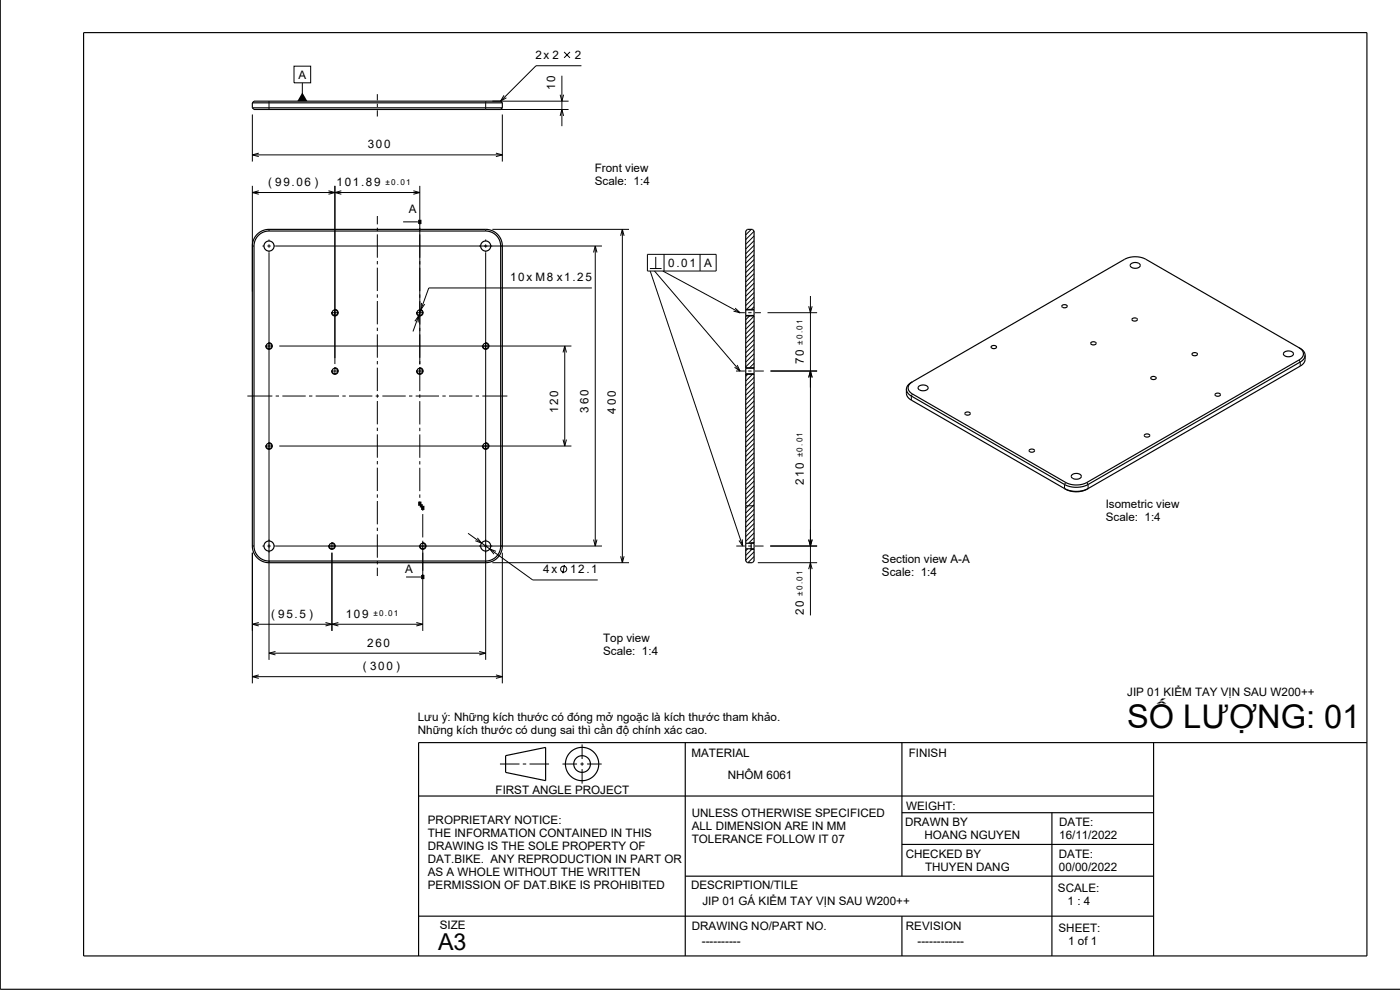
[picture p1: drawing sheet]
<svg xmlns="http://www.w3.org/2000/svg" width="420mm" height="297mm" viewBox="0 0 420 297" stroke-linecap="round" stroke-linejoin="round" font-family="sans-serif">
<g fill="none" stroke="#000" stroke-width=".3">
<path d="M88.2 19.8h5v5h-5zM169.2 15.6l1.8 1.8M171 15.6l-1.8 1.8M174.4 19.7h-13.6l-10.6 10.6M75.7 34.3v14.2M80.7 30.3v2.5M90.7 24.8v5.5M113.2 28.2v1.9M113.2 31.1v1M113.2 33.1v1.9M145.7 30.3v2.5M147.7 32.8h22.9"/>
<path d="M147.7 30.3h22.9M150.7 34.3v14.2M151.2 28.6l-1 1.7 1.7-1M168 28.4l.6 1.9 .5-1.9M168 34.8l.6-2 .5 2M168.6 22.7v15.1M75.7 55.8v31.6M75.7 46.5h75M75.7 57.8h50.2M77.6 45.9l-1.9 .6 1.9 .5M77.6 57.2l-1.9 .6 1.9 .5M98.5 57.2l2 .6-2 .5"/>
<path d="M100.5 55.8v53.4M102.4 57.2l-1.9 .6 1.9 .5M124 57.2l1.9 .6-1.9 .5M125.9 55.8v53.5M148.8 45.9l1.9 .6-1.9 .5M75.7 73.8h.5M78.7 73.8h.5M80.2 73.8h1M80.7 68.8v.5M80.7 71.8v.5M80.7 73.3v1M80.7 75.3v122.7"/>
<path d="M82.2 73.8h98.4M113.2 64.8v2.5M113.2 68.3v1M113.2 70.3v7M113.2 78.3v1M120.9 66.6h4.3M145.7 68.8v.5M145.7 71.8v.5M145.7 73.3v1M145.7 75.3v122.7M147.7 68.8h41M178.1 75.7l.5-1.9 .5 1.9"/>
<path d="M178.6 73.8v90M186.2 70.7l.5-1.9 .5 1.9M186.7 68.8v100M194.2 76.3h20.6v5h-20.6zM196.7 77.1v3.5M199.2 76.3v5M210 76.3v5M225.4 68.8l-1.7 1.7M226.2 79.3l-2.5 2.5M226.2 77.9l-2.5 2.5M226.2 76.5l-2.5 2.5M226.2 75l-2.5 2.5"/>
<path d="M226.2 73.6l-2.5 2.5M226.2 72.2l-2.5 2.5M226.2 70.8l-2.5 2.5M226.2 69.4l-2.5 2.5M99.4 93.8h2.1M100.3 92.8a1 1 0 0 1 1.2 .9 1 1 0 0 1-1.1 1.1 1 1 0 0 1-.9-1.2M113.2 80.3v7M113.2 88.3v1M113.2 90.3v7M113.2 98.3v1M124.5 96.4l1.1-1.7-.2 2M124.9 93.8h2.1"/>
<path d="M125.8 92.8a1 1 0 0 1 1.1 .9 1 1 0 0 1-1 1.1 1 1 0 0 1-.9-1.2M126.5 90.9l-.2 2 1.1-1.7M177.6 86.4h-49l-4.7 13M195 80.6h3.5M195.1 81.3l27.7 82.5M196.4 81.3l25.6 30M198.9 81.3l23.1 12.5M220.5 92.4l1.5 1.4-1.9-.5M221.7 93.8h1.8M223.7 94.8h2.5l-2.5 2.5M223.7 92.8h2.5M224.5 93.8h1"/>
<path d="M225 94.6l-1.3 1.3M226.2 92l-.9 1M226.2 90.6l-2.4 2.4M226.2 89.2l-2.5 2.5M226.2 87.8l-2.5 2.5M226.2 86.4l-2.5 2.5M226.2 84.9l-2.5 2.5M226.2 83.5l-2.5 2.5M226.2 82.1l-2.5 2.5M226.2 80.7l-2.5 2.5M226.2 99.1l-2.5 2.5M226.2 97.7l-2.5 2.5"/>
<path d="M226.2 96.3l-2.5 2.5M226.5 93.8h1.8M230.3 93.8h14.8M242.6 91.9l.5 1.9 .5-1.9M243.1 88.8v95.8M74.2 118.8h7.5M79.6 103.8h2.2M80.5 102.8a1 1 0 0 1 1.2 1 1 1 0 0 1-1.1 1 1 1 0 0 1-.9-1.2M82.7 118.8h1M83.8 103.8h87.6M84.7 118.8h7M92.7 118.8h1"/>
<path d="M94.7 118.8h7M99.4 111.3h2.1M100.3 110.3a1 1 0 0 1 1.2 1 1 1 0 0 1-1.1 1 1 1 0 0 1-.9-1.2M100.5 110.2v2.2M102.7 118.8h1M104.7 118.8h7M112.7 118.8h1M113.2 100.3v7M113.2 108.3v1M113.2 110.3v7M113.2 118.3v1M114.7 118.8h7"/>
<path d="M122.7 118.8h1M124.7 118.8h7M124.9 111.3h2.1M125.8 110.3a1 1 0 0 1 1.1 1 1 1 0 0 1-1 1 1 1 0 0 1-.9-1.2M125.9 110.2v7.1M125.9 118.3v1M132.7 118.8h1M134.7 118.8h7M142.7 118.8h1M144.7 118.8h7.5M145.5 102.8a1 1 0 0 1 1.2 1 1 1 0 0 1-1.1 1 1 1 0 0 1-.9-1.2M168.9 105.7l.5-1.9 .5 1.9"/>
<path d="M169.4 103.8v30M220.8 111.3h2.7M221.1 109.5l.9 1.8-1.6-1.1M223.7 110.3h2.5M223.7 112.3h2.5M224.5 111.3h1M224.5 112.1l-.8 .8M225.9 112.1l-2.2 2.2M226.2 110.4l-.1 .1M226.2 109l-1.5 1.5M226.2 107.6l-2.5 2.5M226.2 106.2l-2.5 2.5"/>
<path d="M226.2 104.7l-2.5 2.5M226.2 103.3l-2.5 2.5M226.2 101.9l-2.5 2.5M226.2 100.5l-2.5 2.5M226.2 118.9l-2.5 2.5M226.2 117.5l-2.5 2.5M226.2 116.1l-2.5 2.5M226.2 114.6l-2.5 2.5M226.2 113.2l-2.5 2.5M226.5 111.3h2.6M231.1 111.3h14M242.6 113.2l.5-1.9 .5 1.9"/>
<path d="M273.8 118.2l-.4 .6v1.2M389.7 108l.4 .6v1.2M79.6 133.8h2.2M80.5 132.8a1 1 0 0 1 1.2 1 1 1 0 0 1-1.1 1 1 1 0 0 1-.9-1.2M83.8 133.8h87.6M113.2 120.3v7M113.2 128.3v1M113.2 130.3v7M113.2 138.3v1M125.9 120.3v7M125.9 128.3v1M125.9 130.3v7"/>
<path d="M125.9 138.3v1M145.5 132.8a1 1 0 0 1 1.2 1 1 1 0 0 1-1.1 1 1 1 0 0 1-.9-1.2M168.9 131.9l.5 1.9 .5-1.9M226.2 138.7l-2.5 2.5M226.2 137.3l-2.5 2.5M226.2 135.9l-2.5 2.4M226.2 134.4l-2.5 2.5M226.2 133l-2.5 2.5M226.2 131.6l-2.5 2.5M226.2 130.2l-2.5 2.5M226.2 128.8l-2.5 2.5M226.2 127.4l-2.5 2.5"/>
<path d="M226.2 126l-2.5 2.4M226.2 124.5l-2.5 2.5M226.2 123.1l-2.5 2.5M226.2 121.7l-2.5 2.5M226.2 120.3l-2.5 2.5M113.2 140.3v7M113.2 148.3v1M113.2 150.3v7M113.2 158.3v1M125.9 140.3v7M125.9 148.3v1M125.9 150.3v.2"/>
<path d="M126.8 153v.2M126.8 154.2v7M140.4 160l19.4 14h19.5M223.7 151.7h2.5M226.2 151.4l-2.5 2.5M226.2 150l-2.5 2.5M226.2 148.6l-2.5 2.5M226.2 147.2l-2.5 2.5M226.2 145.8l-2.5 2.5M226.2 144.3l-2.5 2.5M226.2 142.9l-2.5 2.5M226.2 141.5l-2.5 2.5"/>
<path d="M226.2 140.1l-2.5 2.5M226.2 159.9l-2.5 2.5M226.2 158.5l-2.5 2.5M226.2 157.1l-2.5 2.5M226.2 155.6l-2.5 2.6M226.2 154.2l-2.5 2.5M226.2 152.8l-2.5 2.5M319.7 144.7l-.3 .6v1.3M326.1 144.7l.3 .6v1.3M75.7 165.8v39.2M75.7 163.8h.5M78.7 163.8h.5"/>
<path d="M80.2 163.8h1M82.2 163.8h98.4M99.4 162.8a1 1 0 0 1 1.2 1 1 1 0 0 1-1.1 1 1 1 0 0 1-.9-1.2M99.6 162.7v2.2M99.6 165.8v23.5M113.2 160.3v7M113.2 168.3v1M113.2 170.3v2.5M121.8 173.1h4.3M126.7 162.8a1 1 0 0 1 1.1 1 1 1 0 0 1-1 1 1 1 0 0 1-1-1.2M126.8 162.2v27.1M143.2 161.4l1.3 1.5-1.9-.7"/>
<path d="M147.7 168.8h41M148.8 165.4l-1.9-.7 1.3 1.5M150.7 165.8v39.2M169.4 169.5l-.5 2.5M178.1 161.9l.5 1.9 .5-1.9M186.2 166.9l.5 1.9 .5-1.9M220.9 163.8h2.6M222.7 161.8l.1 2-1.1-1.7M224.3 164.6l-.6 .6M224.5 163.8h1M225.1 164.6l1.1 .2M225.7 164.6l-2 2"/>
<path d="M226.2 162.7l-.2 .3M226.2 161.3l-1.6 1.7M226.2 167l-1.8 1.8M226.2 165.5l-2.5 2.5M226.2 162.8l-1.1 .2M226.5 163.8h2.6M227.3 168.8h17.8M231.1 163.8h14M242.6 170.7l.5-1.9 .5 1.9M242.6 161.9l.5 1.9 .5-1.9M75.7 187.3h51.1M77.6 186.8l-1.9 .5 1.9 .5"/>
<path d="M80.7 196h65M82.6 195.4l-1.9 .6 1.9 .5M97.6 186.8l2 .5-2 .5M101.5 186.8l-1.9 .5 1.9 .5M124.9 186.8l1.9 .5-1.9 .5M143.8 195.4l1.9 .6-1.9 .5M75.7 203h75M77.6 202.5l-1.9 .5 1.9 .5M148.8 202.5l1.9 .5-1.9 .5M150 229.2h5.9M156.9 229.2h1M158.9 229.2h5.8"/>
<path d="M168.7 229.2h4.4M174.1 229.2h1M174.6 223.3v4.4M174.6 228.7v1M174.6 230.7v4.4M176.1 229.2h4.4"/>
<circle cx="169.1" cy="170.7" r=".92"/>
</g>
<g fill="none" stroke="#000" stroke-width=".35">
<path d="M.1 0v296.8h419.9M25.1 9.8h385v277h-385zM75.7 32.3l.5 .5h74l.5-.5M75.7 30.8h75M75.7 32.3h75M75.7 30.8v1.5M75.7 30.8l.5-.5h74l.5 .5M150.7 30.8v1.5M77.1 70.3a5 5 0 0 1 3.6-1.5h65a5 5 0 0 1 5 5v90a5 5 0 0 1-5 5h-65a5 5 0 0 1-5-5v-90a5 5 0 0 1 1.4-3.5zM77.5 70.6l1.5-1 1.7-.3h65a4.5 4.5 0 0 1 4.5 4.5v90a4.5 4.5 0 0 1-4.5 4.5h-65a4.5 4.5 0 0 1-4.5-4.5v-90.1l.4-1.7zM223.7 69.3l.5-.5h1.5l.5 .5v99l-.5 .5h-1.5l-.5-.5zM339.3 79.2a1.68 1.68 0 0 1 2.8 .6 1.79 1.79 0 0 1-3-.2z"/>
<path d="M223.7 94.6h2.5M223.7 93h2.5M318.6 91.7a.9 .9 0 0 1 1.6 .3 .82 .82 0 0 1-.9 .4 .82 .82 0 0 1-.7-.7zM339.7 95.6a.81 .81 0 0 1 .9-.3 .81 .81 0 0 1 .6 .8 .9 .9 0 0 1-1.6-.4zM223.7 112.1h2.5M223.7 110.5h2.5M271.9 116.8v1.2a2.51 2.51 0 0 0 1.5 2l46.3 26.8a7 7 0 0 0 6.7-.2M273.8 114.5a2.75 2.75 0 0 0-1.9 2.3M275.6 115.9a1.82 1.82 0 0 1 2.8 .5 1.76 1.76 0 0 1-3 0zM297.4 103.9a.9 .9 0 0 1 1.5 .3 .82 .82 0 0 1-.9 .5 .82 .82 0 0 1-.6-.8zM327.3 102.7a.81 .81 0 0 1 .9-.2 .81 .81 0 0 1 .6 .7 .9 .9 0 0 1-1.6-.3zM345.3 113.1a.82 .82 0 0 1 .9-.2 .82 .82 0 0 1 .6 .7 .9 .9 0 0 1-1.6-.3z"/>
<path d="M357.7 106a.81 .81 0 0 1 .9-.3 .81 .81 0 0 1 .6 .8 .9 .9 0 0 1-1.6-.4zM364.6 118.2a.9 .9 0 0 1 1.5 .3 .82 .82 0 0 1-.9 .5 .82 .82 0 0 1-.6-.8zM385.2 105.7a1.67 1.67 0 0 1 2.8 .6 1.78 1.78 0 0 1-3-.2zM389.7 104.3a2.77 2.77 0 0 1 1.8 2.3M389.7 104.3a1.94 1.94 0 0 1 1.3 1.9 1.94 1.94 0 0 1-1.3 1.8l-63.6 36.7a7.1 7.1 0 0 1-6.4 0l-45.9-26.5a1.94 1.94 0 0 1-1.4-1.8 1.94 1.94 0 0 1 1.4-1.9M389.7 104.3l-45.9-26.5a7 7 0 0 0-6.4 0l-63.6 36.7M391.5 106.6a2.49 2.49 0 0 1-1.4 2l-63.7 36.7a7.8 7.8 0 0 1-7 0l-46-26.5a2.51 2.51 0 0 1-1.5-2M391.5 106.6v1.2a2.49 2.49 0 0 1-1.4 2l-63.7 36.8M289.5 123.9a.9 .9 0 0 1 1.6 .3 .82 .82 0 0 1-.9 .4 .82 .82 0 0 1-.7-.7zM308.8 135a.9 .9 0 0 1 1.5 .3 .82 .82 0 0 1-.9 .4 .82 .82 0 0 1-.6-.7zM343.4 130.4a.9 .9 0 0 1 1.5 .4 .82 .82 0 0 1-.9 .4 .82 .82 0 0 1-.6-.8zM319.4 146.6a7.8 7.8 0 0 0 7 0"/>
<path d="M321.6 142.5a1.82 1.82 0 0 1 2.8 .4 1.76 1.76 0 0 1-3 0zM223.7 164.6h2.5M223.7 163h2.5M225.3 162.8v2M125.6 238.8h220.5M151.7 226.7l12-2.5v10l-12-2.5zM205.6 222.8v64M270.6 222.8v40.1M346.1 222.8v64M410.1 222.8h-284.5v64M270.6 243.8h75.5M270.6 253.3h75.5"/>
<path d="M315.6 243.8v43M125.6 274.8h220.5M205.6 262.9h140.5M270.6 274.8v12"/>
<circle cx="80.7" cy="73.8" r="1.51"/>
<circle cx="145.7" cy="73.8" r="1.51"/>
<circle cx="100.5" cy="93.8" r=".83"/>
<circle cx="125.9" cy="93.8" r=".83"/>
<circle cx="80.7" cy="103.8" r=".83"/>
<circle cx="100.5" cy="111.3" r=".83"/>
<circle cx="125.9" cy="111.3" r=".83"/>
<circle cx="145.7" cy="103.8" r=".83"/>
<circle cx="80.7" cy="133.8" r=".83"/>
<circle cx="145.7" cy="133.8" r=".83"/>
<circle cx="80.7" cy="163.8" r="1.51"/>
<circle cx="99.6" cy="163.8" r=".83"/>
<circle cx="126.8" cy="163.8" r=".83"/>
<circle cx="145.7" cy="163.8" r="1.51"/>
<circle cx="174.6" cy="229.2" r="2.5"/>
<circle cx="174.6" cy="229.2" r="5"/>
</g>
<path d="M125.9 65.9v1.3M125.9 150.5v1.2h.9v1.3M126.8 172.5v1.2" fill="none" stroke="#000" stroke-width="1" stroke-linecap="butt"/>
<g fill="#000">
<path d="M90.7 27.7l1.5 2.6h-3z" fill-rule="evenodd"/>
<path d="M125.2 66.4l.7 .2-.7 .2z" fill-rule="evenodd"/>
<path d="M126.1 172.9l.7 .2-.7 .2z" fill-rule="evenodd"/>
</g>
<text font-size="9.8" x="338.2" y="218.3">SỐ LƯỢNG: 01</text>
<text font-size="7" x="131.4" y="284.9">A3</text>
<g font-size="3.5">
<text x="160.6" y="17.7">2x 2</text>
<text x="172.5" y="17.7">2</text>
<text x="89.5" y="23.6">A</text>
<text x="166.6" y="27.1" transform="rotate(-90 166.6 27.1)">10</text>
<text x="110.3" y="44.5">300</text>
<text x="178.5" y="51.7">Front view</text>
<text x="80.4" y="55.8">( 99.06 )</text>
<text x="101" y="55.8">101.89</text>
<text x="178.5" y="55.6">Scale: 1:4</text>
<text x="122.6" y="63.9">A</text>
<text x="200.5" y="80.1">0.01</text>
<text x="211.3" y="80.1">A</text>
<text x="153" y="84.4">10x M8 x1.25</text>
<text x="241.1" y="109.3" transform="rotate(-90 241.1 109.3)">70</text>
<text x="167.4" y="123.8" transform="rotate(-90 167.4 123.8)">120</text>
<text x="176.6" y="123.8" transform="rotate(-90 176.6 123.8)">360</text>
<text x="184.7" y="124.1" transform="rotate(-90 184.7 124.1)">400</text>
<text x="241.1" y="145.5" transform="rotate(-90 241.1 145.5)">210</text>
<text x="331.7" y="152.4">Isometric view</text>
<text x="331.7" y="156.4">Scale: 1:4</text>
<text x="121.6" y="171.9">A</text>
<text x="163" y="172">4x</text>
<text x="171" y="172">12.1</text>
<text x="264.6" y="168.8">Section view A-A</text>
<text x="264.6" y="172.7">Scale: 1:4</text>
<text x="81.3" y="185.3">( 95.5 )</text>
<text x="103.7" y="185.3">109</text>
<text x="241.1" y="184.6" transform="rotate(-90 241.1 184.6)">20</text>
<text x="110.2" y="194">260</text>
<text x="181" y="192.5">Top view</text>
<text x="181" y="196.4">Scale: 1:4</text>
<text x="108.9" y="201">( 300 )</text>
<text x="338.2" y="208.7">JIP 01 KIỂM TAY VỊN SAU W200++</text>
<text x="125.3" y="216.4">Lưu ý: Những kích thước có đóng mở ngoặc là kích thước tham khảo.</text>
<text x="125.3" y="220.3">Những kích thước có dung sai thì cần độ chính xác cao.</text>
<text x="207.5" y="227.2">MATERIAL</text>
<text x="272.6" y="227.1">FINISH</text>
<text x="218.3" y="233.7">NHÔM 6061</text>
<text x="148.7" y="238.2">FIRST ANGLE PROJECT</text>
<text x="207.5" y="245.1">UNLESS OTHERWISE SPECIFICED</text>
<text x="271.8" y="243">WEIGHT:</text>
<text x="128.4" y="247.3">PROPRIETARY NOTICE:</text>
<text x="128.4" y="251.2">THE INFORMATION CONTAINED IN THIS</text>
<text x="207.5" y="249">ALL DIMENSION ARE IN MM</text>
<text x="271.6" y="247.8">DRAWN BY</text>
<text x="277.4" y="251.7">HOANG NGUYEN</text>
<text x="317.8" y="247.7">DATE:</text>
<text x="317.8" y="251.7">16/11/2022</text>
<text x="128.4" y="255.1">DRAWING IS THE SOLE PROPERTY OF</text>
<text x="207.5" y="252.9">TOLERANCE FOLLOW IT 07</text>
<text x="271.7" y="257.4">CHECKED BY</text>
<text x="317.7" y="257.3">DATE:</text>
<text x="128.4" y="259">DAT.BIKE. ANY REPRODUCTION IN PART OR</text>
<text x="128.4" y="262.9">AS A WHOLE WITHOUT THE WRITTEN</text>
<text x="277.5" y="261.3">THUYEN DANG</text>
<text x="317.7" y="261.2">00/00/2022</text>
<text x="128.4" y="266.8">PERMISSION OF DAT.BIKE IS PROHIBITED</text>
<text x="207.3" y="266.7">DESCRIPTION/TILE</text>
<text x="317.4" y="267.6">SCALE:</text>
<text x="210.7" y="271.5">JIP 01 GÁ KIỂM TAY VỊN SAU W200++</text>
<text x="320.3" y="271.5">1 : 4</text>
<text x="132" y="278.6">SIZE</text>
<text x="207.6" y="278.9">DRAWING NO/PART NO.</text>
<text x="271.8" y="278.9">REVISION</text>
<text x="317.6" y="279.5">SHEET:</text>
<text x="210.6" y="283.6">----------</text>
<text x="275.3" y="283.6">------------</text>
<text x="320.5" y="283.4">1 of 1</text>
</g>
<g font-size="2.4">
<text x="115.7" y="55.4">±0.01</text>
<text x="240.8" y="103.4" transform="rotate(-90 240.8 103.4)">±0.01</text>
<text x="240.8" y="137.1" transform="rotate(-90 240.8 137.1)">±0.01</text>
<text x="240.8" y="178.7" transform="rotate(-90 240.8 178.7)">±0.01</text>
<text x="112" y="184.9">±0.01</text>
</g>
</svg>
